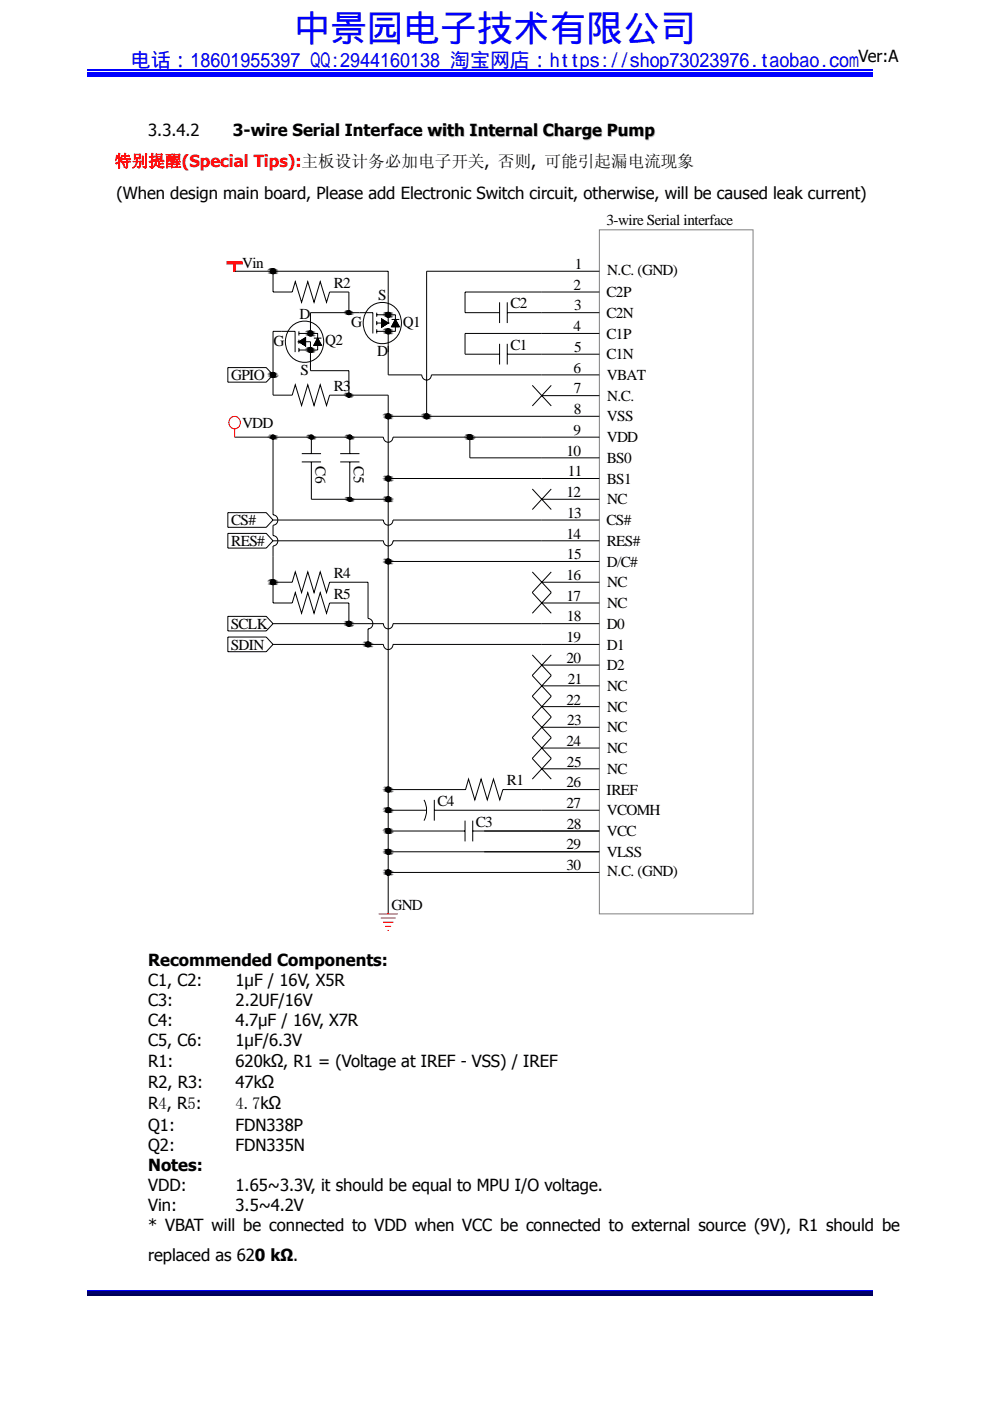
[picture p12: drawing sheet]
<svg xmlns="http://www.w3.org/2000/svg" width="210mm" height="297mm" viewBox="0 0 210 297" stroke-linecap="round" stroke-linejoin="round" font-family="sans-serif">
<path d="M18.6 16.1h166.5" fill="none" stroke="#00f" stroke-width=".25"/>
<path d="M18.6 15.2h166.5v.5h-166.5z" fill="#00f"/>
<path d="M18.6 14.8h166.5M18.6 273.6h166.5" fill="none" stroke="#00f" stroke-width=".25"/>
<path d="M18.6 273.7h166.5v.8h-166.5z" fill="#00006b"/>
<path d="M18.6 274.7h166.5" fill="none" stroke="#005" stroke-width=".25"/>
<g fill="none" stroke="#000" stroke-width=".21">
<path d="M127.1 57.5h-36.6v30.8M82.3 79.5h7.2a1.03 1.03 0 0 0 1 1.1 1.03 1.03 0 0 0 1-1.1h35.6M106 64.1v4.4M106 72.9v4.4M107.6 75.1h19.5M107.6 66.3h19.5M107.6 64.1v4.4M107.6 72.9v4.4M127.1 70.7h-28.5v4.4h7.4M127.1 61.9h-28.5v4.4h7.4M49.8 92.7h31.5a1.02 1.02 0 0 0 1 1.1 1.02 1.02 0 0 0 1.1-1.1h43.7M57.9 92.7v16.5a1.1 1.1 0 0 1 1 1.1 1.1 1.1 0 0 1-1 1.1"/>
<path d="M64 96.2h4.1M64 97.9h4.1M65.6 92.7l.8 .2h-.7zM65.6 92.7h.9l-.1 .2zM65.7 92.5l.8 .2h-.9zM65.7 92.5h.7l.1 .2zM65.7 92.9l.6 .1zM65.7 92.9h.7l-.1 .1zM65.8 92.3h.5zM65.8 92.3l.6 .2h-.7zM65.8 92.3h.5l.1 .2zM65.8 93h.5z"/>
<path d="M66 97.9v8h16.3M66 92.7v3.5M72.2 96.2h4M72.2 97.9h4M74.2 92.7v3.5M74.2 97.9v8M82.3 88.3h44.8M82.3 83.8v110M90 88.3l.9 .2h-.9zM90 88.3h1l-.1 .2zM90 88l1 .3h-1zM90 88h.9l.1 .3z"/>
<path d="M90 88.5l.7 .3h-.5zM90 88.5h.9l-.2 .3zM90.2 87.8h.5zM90.2 87.8l.7 .2h-.9zM90.2 87.8h.5l.2 .2zM90.2 88.8h.5zM99.7 97.1h27.4M112.9 81.7l4 4.4M114.9 83.9h12.2M116.9 81.7l-4 4.4M48.3 108.7h8.2l1.4 1.6-1.4 1.5h-8.2zM57.9 114.7h23.4a1.02 1.02 0 0 0 1 1.1 1.02 1.02 0 0 0 1.1-1.1h43.7"/>
<path d="M57.9 115.8v2.1M73.8 105.9l.7 .2h-.6zM73.8 105.9h.8l-.1 .2zM73.9 105.6l.7 .3h-.8zM73.9 105.6h.6l.1 .3zM73.9 106.1l.5 .1zM73.9 106.1h.6l-.1 .1zM74 105.5h.4zM74 105.5l.5 .1h-.6zM74 105.5h.4l.1 .1zM74 106.2h.4zM81.8 101.5l1 .2h-.9z"/>
<path d="M81.8 101.5h1v.2zM81.9 101.2l.9 .3h-1zM81.9 101.2h.9v.3zM81.9 101.7l.7 .2h-.5zM81.9 101.7h.9l-.2 .2zM82.1 101h.5zM82.1 101l.7 .2h-.9zM82.1 101h.5l.2 .2zM82.1 101.9h.5zM82.3 101.5h44.8M82.3 119h44.8M83.4 110.3h43.7"/>
<path d="M112.9 103.7l4 4.3M114.9 105.9h12.2M116.9 103.7l-4 4.3M112.9 121.3l4 4.3M112.9 125.6l4 4.4M112.9 138.9l4 4.3M114.9 123.4h12.2M114.9 127.8h12.2M114.9 132.2h12.2M114.9 136.6h12.2M116.9 121.3l-4 4.3M116.9 125.6l-4 4.4"/>
<path d="M116.9 138.9l-4 4.3M112.9 156.4l4 4.4M112.9 147.6l4 4.4-4 4.4M112.9 143.2l4 4.4M114.9 141h12.2M114.9 145.4h12.2M114.9 149.8h12.2M114.9 154.2h12.2M114.9 158.6h12.2M116.9 156.4l-4 4.4M116.9 147.6l-4 4.4 4 4.4M116.9 143.2l-4 4.4"/>
<path d="M81.8 176.2l1 .2h-.9zM81.8 176.2h1v.2zM81.8 171.8l1 .3h-.9zM81.8 171.8h1v.3zM81.8 167.4l1 .3h-.9zM81.8 167.4h1v.3zM81.9 175.9l.9 .3h-1zM81.9 175.9h.9v.3zM81.9 176.4l.7 .3h-.5zM81.9 176.4h.9l-.2 .3zM81.9 171.5l.2-.2 .7 .2zM81.9 171.5l.9 .3h-1z"/>
<path d="M81.9 171.5h.9v.3zM81.9 172.1l.7 .2h-.5zM81.9 172.1h.9l-.2 .2zM81.9 167.1l.9 .3h-1zM81.9 167.1h.9v.3zM81.9 167.7l.7 .2h-.5zM81.9 167.7h.9l-.2 .2zM82.1 175.7h.5zM82.1 175.7l.7 .2h-.9zM82.1 175.7h.5l.2 .2zM82.1 176.7h.5zM82.1 171.3h.5z"/>
<path d="M82.1 171.3h.5l.2 .2zM82.1 172.3h.5zM82.1 166.9h.5zM82.1 166.9l.7 .2h-.9zM82.1 166.9h.5l.2 .2zM82.1 167.9h.5zM82.3 167.4h16.4l.7-2.2 1.3 4.4 1.3-4.4 1.4 4.4 1.3-4.4 1.3 4.4 .7-2.2h20.4M82.3 171.8h8.2M82.3 176.2h16.3M89.9 169.6a4.7 4.7 0 0 1 0 4.4M92.1 169.6v4.4M92.1 171.8h35"/>
<path d="M98.6 174v4.4M100.3 176.2h26.8M100.3 174v4.4M112.9 160.8l4 4.4M114.9 163h12.2M116.9 160.8l-4 4.4M81.8 185l1 .3h-.9zM81.8 185h1v.3zM81.8 180.6l1 .3h-.9zM81.8 180.6h1v.3zM81.9 184.7l.9 .3h-1zM81.9 184.7h.9v.3z"/>
<path d="M81.9 185.3l.7 .2h-.5zM81.9 185.3h.9l-.2 .2zM81.9 180.3l.2-.2 .7 .2zM81.9 180.3l.9 .3h-1zM81.9 180.3h.9v.3zM81.9 180.9l.7 .2h-.5zM81.9 180.9h.9l-.2 .2zM82.1 184.5h.5zM82.1 184.5l.7 .2h-.9zM82.1 184.5h.5l.2 .2zM82.1 185.5h.5zM82.1 180.1h.5z"/>
<path d="M82.1 180.1h.5l.2 .2zM82.1 181.1h.5zM82.3 180.6h44.8M82.3 185h44.8"/>
<circle cx="82.3" cy="185" r=".53"/>
</g>
<g fill="#000">
<path d="M65.6 92.7l.8 .2h-.7zM65.6 92.7h.9l-.1 .2zM65.7 92.5l.8 .2h-.9zM65.7 92.5h.7l.1 .2zM65.7 92.9l.6 .1zM65.7 92.9h.7l-.1 .1zM65.8 92.3l.6 .2h-.7zM65.8 92.3h.5l.1 .2zM65.8 93h.5zM65.8 92.3h.5zM90 88.3l.9 .2h-.9zM90 88.3h1l-.1 .2z"/>
<path d="M90 88l1 .3h-1zM90 88h.9l.1 .3zM90 88.5l.7 .3h-.5zM90 88.5h.9l-.2 .3zM90.2 87.8l.7 .2h-.9zM90.2 87.8h.5l.2 .2zM90.2 88.8h.5zM90.2 87.8h.5zM73.8 105.9l.7 .2h-.6zM73.8 105.9h.8l-.1 .2zM73.9 105.6l.7 .3h-.8zM73.9 105.6h.6l.1 .3z"/>
<path d="M73.9 106.1l.5 .1zM73.9 106.1h.6l-.1 .1zM74 105.5l.5 .1h-.6zM74 105.5h.4l.1 .1zM74 106.2h.4zM74 105.5h.4zM81.8 101.5l1 .2h-.9zM81.8 101.5h1v.2zM81.9 101.2l.9 .3h-1zM81.9 101.2h.9v.3zM81.9 101.7l.7 .2h-.5zM81.9 101.7h.9l-.2 .2z"/>
<path d="M82.1 101l.7 .2h-.9zM82.1 101h.5l.2 .2zM82.1 101.9h.5zM82.1 101h.5zM81.8 176.2l1 .2h-.9zM81.8 176.2h1v.2zM81.8 171.8l1 .3h-.9zM81.8 171.8h1v.3zM81.8 167.4l1 .3h-.9zM81.8 167.4h1v.3zM81.9 175.9l.9 .3h-1zM81.9 175.9h.9v.3z"/>
<path d="M81.9 176.4l.7 .3h-.5zM81.9 176.4h.9l-.2 .3zM81.9 171.5l.9 .3h-1zM81.9 171.5h.9v.3zM81.9 172.1l.7 .2h-.5zM81.9 172.1h.9l-.2 .2zM81.9 167.1l.9 .3h-1zM81.9 167.1h.9v.3zM81.9 167.7l.7 .2h-.5zM81.9 167.7h.9l-.2 .2zM82.1 175.7l.7 .2h-.9zM82.1 175.7h.5l.2 .2z"/>
<path d="M82.1 176.7h.5zM81.9 171.5l.2-.2 .7 .2zM82.1 171.3h.5l.2 .2zM82.1 172.3h.5zM82.1 166.9l.7 .2h-.9zM82.1 166.9h.5l.2 .2zM82.1 167.9h.5zM82.1 175.7h.5zM82.1 171.3h.5zM82.1 166.9h.5zM81.8 185l1 .3h-.9zM81.8 185h1v.3z"/>
<path d="M81.8 180.6l1 .3h-.9zM81.8 180.6h1v.3zM81.9 184.7l.9 .3h-1zM81.9 184.7h.9v.3zM81.9 185.3l.7 .2h-.5zM81.9 185.3h.9l-.2 .2zM81.9 180.3l.9 .3h-1zM81.9 180.3h.9v.3zM81.9 180.9l.7 .2h-.5zM81.9 180.9h.9l-.2 .2zM82.1 184.5l.7 .2h-.9zM82.1 184.5h.5l.2 .2z"/>
<path d="M82.1 185.5h.5zM81.9 180.3l.2-.2 .7 .2zM82.1 180.1h.5l.2 .2zM82.1 181.1h.5zM82.1 184.5h.5zM82.1 180.1h.5z"/>
</g>
<path d="M127.1 48.7h32.6v145.1h-32.6z" fill="none" stroke="#808080" stroke-width=".21"/>
<g fill="none" stroke="#f00" stroke-width=".21">
<path d="M49.8 90.9v1.8M80.3 193.8h4.1M80.8 194.6h3.1M81.2 195.5h2.2M81.7 196.4h1.3M82.2 197.3h.3"/>
<circle cx="49.7" cy="89.6" r="1.27"/>
</g>
<g fill="#f00">
<path d="M49.6 55.8l.4 1.7h-.4z"/>
<path d="M49.6 55.8h.4v1.7z"/>
</g>
<path d="M48.1 55.5h3.3v.5h-3.3zM49.6 55.8h.4v1.7h-.4z" fill="none" stroke="#f00" stroke-width=".21"/>
<path d="M48.1 55.7h3.3" fill="none" stroke="#f00" stroke-width=".44"/>
<g fill="#000">
<path d="M57.4 57.5l1 .3h-.9zM57.4 57.5h1v.3zM57.5 57.2l.9 .3h-1zM57.5 57.2h.9v.3zM57.5 57.8l.7 .2h-.6zM57.5 57.8h.9l-.2 .2zM57.6 57l.8 .2h-.9zM57.6 57h.6l.2 .2zM57.6 58h.6zM57.6 57h.6zM57.4 79.5l1 .3h-.9zM57.4 79.5h1v.3z"/>
<path d="M57.5 79.2l.9 .3h-1zM57.5 79.2h.9v.3zM57.5 79.8l.7 .2h-.6zM57.5 79.8h.9l-.2 .2zM57.6 79l.8 .2h-.9zM57.6 79h.6l.2 .2zM57.6 80h.6zM57.6 79h.6zM63.4 72.5h1.4v.8zM63.4 72.5l1.4-.9v.9zM65.3 70.7l1 .3h-.9zM65.3 70.7h1.1l-.1 .3z"/>
<path d="M65.3 74.2l1 .3h-.9zM65.3 74.2h1.1l-.1 .3zM65.4 70.4l1 .3h-1.1zM65.4 70.4h.9l.1 .3zM65.4 71l.7 .2h-.5zM65.4 71h.9l-.2 .2zM65.4 73.9l1 .3h-1.1zM65.4 73.9h.9l.1 .3zM65.4 74.5l.7 .2h-.5zM65.4 74.5h.9l-.2 .2zM65.6 70.2l.7 .2h-.9zM65.6 70.2h.5l.2 .2z"/>
<path d="M65.6 71.2h.5zM65.6 73.7l.7 .2h-.9zM65.6 73.7h.5l.2 .2zM65.6 74.7h.5zM65.6 70.2h.5zM65.6 73.7h.5zM66.6 73.2h1.6zM67.4 71.7l.8 1.5h-1.6zM73.6 66.3l.7 .2h-.7zM73.6 66.3h.8l-.1 .2zM73.6 66.1l.8 .2h-.8zM73.6 66.1h.7l.1 .2z"/>
<path d="M73.6 66.5l.6 .2h-.4zM73.6 66.5h.7l-.1 .2zM73.8 65.9l.5 .2h-.7zM73.8 65.9h.4l.1 .2zM73.8 66.7h.4zM73.8 65.9h.4zM80.9 67.6l1.4 .9h-1.4zM80.9 68.5h1.4l-1.4 .9zM81.8 66.7l1 .3h-.9zM81.8 66.7h1v.3zM81.8 70.3l1 .2h-.9zM81.8 70.3h1v.2z"/>
<path d="M81.9 66.5l.9 .2h-1zM81.9 66.5h.9v.2zM81.9 67l.7 .2h-.5zM81.9 67h.9l-.2 .2zM81.9 70l.9 .3h-1zM81.9 70h.9v.3zM81.9 70.5l.7 .2h-.5zM81.9 70.5h.9l-.2 .2zM82.1 66.3l.7 .2h-.9zM82.1 66.3h.5l.2 .2zM82.1 67.2h.5zM82.1 69.8l.7 .2h-.9z"/>
<path d="M82.1 69.8h.5l.2 .2zM82.1 70.7h.5zM82.1 66.3h.5zM82.1 69.8h.5zM83.1 69.3h1.6zM83.9 67.7l.8 1.6h-1.6zM57.5 92.7l.8 .2h-.7zM57.5 92.7h.8v.2zM57.6 92.5l.7 .2h-.8zM57.6 92.5h.7v.2zM57.6 92.9l.5 .1zM57.6 92.9h.7l-.2 .1z"/>
<path d="M57.7 92.3l.6 .2h-.7zM57.7 92.3h.4l.2 .2zM57.7 93h.4zM57.7 92.3h.4zM73.6 83.8l.7 .2h-.7zM73.6 83.8h.8l-.1 .2zM73.6 83.6l.8 .2h-.8zM73.6 83.6h.7l.1 .2zM73.6 84l.6 .2h-.4zM73.6 84h.7l-.1 .2zM73.8 92.7l.7 .2h-.6zM73.8 92.7h.8l-.1 .2z"/>
<path d="M73.8 83.4l.5 .2h-.7zM73.8 83.4h.4l.1 .2zM73.8 84.2h.4zM73.9 92.5l.7 .2h-.8zM73.9 92.5h.6l.1 .2zM73.9 92.9l.5 .1zM73.9 92.9h.6l-.1 .1zM74 92.3l.5 .2h-.6zM74 92.3h.4l.1 .2zM74 93h.4zM73.8 83.4h.4zM74 92.3h.4z"/>
<path d="M81.8 88.3l1 .2h-.9zM81.8 88.3h1v.2zM81.9 88l.9 .3h-1zM81.9 88h.9v.3zM81.9 88.5l.7 .3h-.5zM81.9 88.5h.9l-.2 .3zM82.1 87.8l.7 .2h-.9zM82.1 87.8h.5l.2 .2zM82.1 88.8h.5zM82.1 87.8h.5zM99.1 92.7l1 .2h-.9zM99.1 92.7h1.1l-.1 .2z"/>
<path d="M99.2 92.4l1 .3h-1.1zM99.2 92.4h.9l.1 .3zM99.2 92.9l.7 .3h-.5zM99.2 92.9h.9l-.2 .3zM99.4 92.2l.7 .2h-.9zM99.4 92.2h.5l.2 .2zM99.4 93.2h.5zM99.4 92.2h.5zM81.8 105.9l1 .2h-.9zM81.8 105.9h1v.2zM81.8 119l1 .3h-.9zM81.8 119h1v.3z"/>
<path d="M81.9 105.6l.9 .3h-1zM81.9 105.6h.9v.3zM81.9 106.1l.7 .2h-.5zM81.9 106.1h.9l-.2 .2zM81.9 118.8l.9 .2h-1zM81.9 118.8h.9v.2zM81.9 119.3l.7 .2h-.5zM81.9 119.3h.9l-.2 .2zM82.1 105.4l.7 .2h-.9zM82.1 105.4h.5l.2 .2zM82.1 106.3h.5zM82.1 118.6l.7 .2h-.9z"/>
<path d="M82.1 118.6h.5l.2 .2zM82.1 119.5h.5zM82.1 105.4h.5zM82.1 118.6h.5zM57.4 123.4l1 .3h-.9zM57.4 123.4h1v.3zM57.5 123.2l.9 .2h-1zM57.5 123.2h.9v.2zM57.5 123.7l.7 .2h-.6zM57.5 123.7h.9l-.2 .2zM57.6 123l.8 .2h-.9zM57.6 123h.6l.2 .2z"/>
<path d="M57.6 123.9h.6zM57.6 123h.6zM73.5 132.2l.9 .3h-.8zM73.5 132.2h1l-.1 .3zM73.6 132l.9 .2h-1zM73.6 132h.8l.1 .2zM73.6 132.5l.7 .2h-.6zM73.6 132.5h.8l-.1 .2zM73.7 131.8l.7 .2h-.8zM73.7 131.8h.6l.1 .2zM73.7 132.7h.6zM73.7 131.8h.6z"/>
<path d="M77.6 136.6l.9 .3h-.9zM77.6 136.6h1l-.1 .3zM77.6 136.4l1 .2h-1zM77.6 136.4h.9l.1 .2zM77.6 136.9l.7 .2h-.5zM77.6 136.9h.9l-.2 .2zM77.6 136.4l.2-.2 .7 .2zM77.8 136.2h.5l.2 .2zM77.8 137.1h.5zM77.8 136.2h.5z"/>
</g>
<g fill="none" stroke="#000" stroke-width=".21">
<path d="M49.8 57.5h32.5v11M57.4 57.5l1 .3h-.9zM57.4 57.5h1v.3zM57.5 57.2l.9 .3h-1zM57.5 57.2h.9v.3zM57.5 57.8l.7 .2h-.6zM57.5 57.8h.9l-.2 .2zM57.6 57h.6zM57.6 57l.8 .2h-.9zM57.6 57h.6l.2 .2zM57.6 58h.6zM57.9 57.5v4.4h4.1l.6-2.2 1.4 4.4 1.3-4.4 1.3 4.4 1.3-4.4 1.4 4.4 .6-2.2h4.1v4.4"/>
<path d="M48.3 77.9h8.2l1.4 1.6-1.4 1.5h-8.2zM57.4 79.5l1 .3h-.9zM57.4 79.5h1v.3zM57.5 79.2l.9 .3h-1zM57.5 79.2h.9v.3zM57.5 79.8l.7 .2h-.6zM57.5 79.8h.9l-.2 .2zM57.6 79h.6zM57.6 79l.8 .2h-.9zM57.6 79h.6l.2 .2zM57.6 80h.6zM61.6 69.5a4 4 0 0 1 4.6-1.1 4 4 0 0 1 2.5 4.1 4.1 4.1 0 0 1-4.1 4.3 4.1 4.1 0 0 1-4.1-4.3l.2-1.2 .3-1z"/>
<path d="M62.6 74.7v-4.4h-4.7v13.5h4.1l.6-2.2 1.4 4.4 1.3-4.4 1.3 4.4 1.3-4.4 1.4 4.4 .6-2.2h12.4M63.4 72.5l1.4-.9v.9zM63.4 72.5h1.4v.8zM63.4 72.5l1.4-.9v1.7zM63.4 70.3v.8M63.4 72v.9M63.4 73.8v.9M63.4 72.5h2.4v6.1h8.2v5.2M63.4 70.7h4v1M65.3 70.7l1 .3h-.9zM65.3 70.7h1.1l-.1 .3zM65.3 74.2l1 .3h-.9z"/>
<path d="M65.3 74.2h1.1l-.1 .3zM65.4 70.4l1 .3h-1.1zM65.4 70.4h.9l.1 .3zM65.4 71l.7 .2h-.5zM65.4 71h.9l-.2 .2zM65.4 73.9l1 .3h-1.1zM65.4 73.9h.9l.1 .3zM65.4 74.5l.7 .2h-.5zM65.4 74.5h.9l-.2 .2zM65.6 70.2h.5zM65.6 70.2l.7 .2h-.9zM65.6 70.2h.5l.2 .2z"/>
<path d="M65.6 71.2h.5zM65.6 73.7h.5zM65.6 73.7l.7 .2h-.9zM65.6 73.7h.5l.2 .2zM65.6 74.7h.5zM65.8 70.7v-4.4h13.3v4.4M66.6 73.2h1.6zM66.6 71.7h1.6M67.4 71.7l.8 1.5h-1.6zM67.4 73.2v1h-4M73.6 66.3l.7 .2h-.7zM73.6 66.3h.8l-.1 .2z"/>
<path d="M73.6 66.1l.8 .2h-.8zM73.6 66.1h.7l.1 .2zM73.6 66.5l.6 .2h-.4zM73.6 66.5h.7l-.1 .2zM73.8 65.9h.4zM73.8 65.9l.5 .2h-.7zM73.8 65.9h.4l.1 .2zM73.8 66.7h.4zM78.1 65.5a4 4 0 0 1 4.6-1.1 4 4 0 0 1 2.5 4.1 4.1 4.1 0 0 1-4.1 4.4 4.1 4.1 0 0 1-4.1-4.4l.2-1.2 .3-.9zM79.9 66.3v.9M79.9 68.1v.8M79.9 69.8v.9"/>
<path d="M79.9 66.7h4v1M79.9 68.5h2M80.9 67.6l1.4 .9h-1.4zM80.9 68.5h1.4l-1.4 .9zM80.9 67.6l1.4 .9-1.4 .9zM81.8 66.7l1 .3h-.9zM81.8 66.7h1v.3zM81.8 70.3l1 .2h-.9zM81.8 70.3h1v.2zM81.9 66.5l.9 .2h-1zM81.9 66.5h.9v.2zM81.9 67l.7 .2h-.5z"/>
<path d="M81.9 67h.9l-.2 .2zM81.9 70l.9 .3h-1zM81.9 70h.9v.3zM81.9 70.5l.7 .2h-.5zM81.9 70.5h.9l-.2 .2zM82.1 66.3h.5zM82.1 66.3l.7 .2h-.9zM82.1 66.3h.5l.2 .2zM82.1 67.2h.5zM82.1 69.8h.5zM82.1 69.8l.7 .2h-.9zM82.1 69.8h.5l.2 .2z"/>
<path d="M82.1 70.7h.5zM82.3 70.3v9.2M83.1 69.3h1.6zM83.1 67.7h1.6M83.9 67.7l.8 1.6h-1.6zM83.9 69.3v1h-4M57.5 92.7l.8 .2h-.7zM57.5 92.7h.8v.2zM57.6 92.5l.7 .2h-.8zM57.6 92.5h.7v.2zM57.6 92.9l.5 .1zM57.6 92.9h.7l-.2 .1z"/>
<path d="M57.7 92.3h.4zM57.7 92.3l.6 .2h-.7zM57.7 92.3h.4l.2 .2zM57.7 93h.4zM73.6 83.8l.7 .2h-.7zM73.6 83.8h.8l-.1 .2zM73.6 83.6l.8 .2h-.8zM73.6 83.6h.7l.1 .2zM73.6 84l.6 .2h-.4zM73.6 84h.7l-.1 .2zM73.8 92.7l.7 .2h-.6zM73.8 92.7h.8l-.1 .2z"/>
<path d="M73.8 83.4h.4zM73.8 83.4l.5 .2h-.7zM73.8 83.4h.4l.1 .2zM73.8 84.2h.4zM73.9 92.5l.7 .2h-.8zM73.9 92.5h.6l.1 .2zM73.9 92.9l.5 .1zM73.9 92.9h.6l-.1 .1zM74 92.3h.4zM74 92.3l.5 .2h-.6zM74 92.3h.4l.1 .2zM74 93h.4z"/>
<path d="M81.8 88.3l1 .2h-.9zM81.8 88.3h1v.2zM81.9 88l.9 .3h-1zM81.9 88h.9v.3zM81.9 88.5l.7 .3h-.5zM81.9 88.5h.9l-.2 .3zM82.1 87.8h.5zM82.1 87.8l.7 .2h-.9zM82.1 87.8h.5l.2 .2zM82.1 88.8h.5zM99.1 92.7l1 .2h-.9zM99.1 92.7h1.1l-.1 .2z"/>
<path d="M99.2 92.4l1 .3h-1.1zM99.2 92.4h.9l.1 .3zM99.2 92.9l.7 .3h-.5zM99.2 92.9h.9l-.2 .3zM99.4 92.2h.5zM99.4 92.2l.7 .2h-.9zM99.4 92.2h.5l.2 .2zM99.4 93.2h.5zM99.7 92.7v4.4M48.3 113.1h8.2l1.4 1.6-1.4 1.5h-8.2zM57.9 117.9v9.9h4.1l.6-2.2 1.4 4.4 1.3-4.4 1.3 4.4 1.3-4.4 1.4 4.4 .6-2.2h4.1v4.4M57.9 111.4v2.2a1.1 1.1 0 0 1 1 1.1 1.1 1.1 0 0 1-1 1.1"/>
<path d="M57.9 110.3h23.4a1.02 1.02 0 0 0 1 1 1.02 1.02 0 0 0 1.1-1M81.8 105.9l1 .2h-.9zM81.8 105.9h1v.2zM81.8 119l1 .3h-.9zM81.8 119h1v.3zM81.9 105.6l.9 .3h-1zM81.9 105.6h.9v.3zM81.9 106.1l.7 .2h-.5zM81.9 106.1h.9l-.2 .2zM81.9 118.8l.9 .2h-1zM81.9 118.8h.9v.2zM81.9 119.3l.7 .2h-.5z"/>
<path d="M81.9 119.3h.9l-.2 .2zM82.1 105.4h.5zM82.1 105.4l.7 .2h-.9zM82.1 105.4h.5l.2 .2zM82.1 106.3h.5zM82.1 118.6h.5zM82.1 118.6l.7 .2h-.9zM82.1 118.6h.5l.2 .2zM82.1 119.5h.5zM48.3 130.7h8.2l1.4 1.5-1.4 1.6h-8.2zM48.3 135.1h8.2l1.4 1.5-1.4 1.6h-8.2zM57.4 123.4l1 .3h-.9z"/>
<path d="M57.4 123.4h1v.3zM57.5 123.2l.9 .2h-1zM57.5 123.2h.9v.2zM57.5 123.7l.7 .2h-.6zM57.5 123.7h.9l-.2 .2zM57.6 123h.6zM57.6 123l.8 .2h-.9zM57.6 123h.6l.2 .2zM57.6 123.9h.6zM57.9 132.2h23.4a1.02 1.02 0 0 0 1 1.1 1.02 1.02 0 0 0 1.1-1.1h31.5M57.9 136.6h23.4a1.02 1.02 0 0 0 1 1.1 1.02 1.02 0 0 0 1.1-1.1h31.5M57.9 123.4h4.1l.6-2.2 1.4 4.4 1.3-4.4 1.3 4.4 1.3-4.4 1.4 4.4 .6-2.2h8.2v7.7a1.1 1.1 0 0 1 1 1.1 1.1 1.1 0 0 1-1 1.1v3.3"/>
<path d="M73.5 132.2l.9 .3h-.8zM73.5 132.2h1l-.1 .3zM73.6 132l.9 .2h-1zM73.6 132h.8l.1 .2zM73.6 132.5l.7 .2h-.6zM73.6 132.5h.8l-.1 .2zM73.7 131.8h.6zM73.7 131.8l.7 .2h-.8zM73.7 131.8h.6l.1 .2zM73.7 132.7h.6zM77.6 136.6l.9 .3h-.9zM77.6 136.6h1l-.1 .3z"/>
<path d="M77.6 136.4l.2-.2 .7 .2zM77.6 136.4l1 .2h-1zM77.6 136.4h.9l.1 .2zM77.6 136.9l.7 .2h-.5zM77.6 136.9h.9l-.2 .2zM77.8 136.2h.5zM77.8 136.2h.5l.2 .2zM77.8 137.1h.5zM102.7 176.2h24.4M102.7 180.6h24.4"/>
</g>
<text font-size="7.8" fill="#00f" x="62.3" y="8.6">中景园电子技术有限公司</text>
<text font-size="4.2" fill="#00f" x="27.7" y="14.2">电话：18601955397 QQ:2944160138 淘宝网店：https://shop73023976.taobao.com</text>
<g font-size="3.5">
<text x="182.1" y="13.2">Ver:A</text>
<text x="31.4" y="28.9">3.3.4.2</text>
<text x="49.4" y="28.9">3-wire Serial Interface with Internal Charge Pump</text>
<text x="24.7" y="42.2">(When design main board, Please add Electronic Switch circuit, otherwise, will be caused leak current)</text>
<text x="31.4" y="204.7">Recommended Components:</text>
<text x="31.4" y="209">C1, C2:</text>
<text x="50" y="209">1μF / 16V, X5R</text>
<text x="31.4" y="213.3">C3:</text>
<text x="50" y="213.3">2.2UF/16V</text>
<text x="31.4" y="217.5">C4:</text>
<text x="31.4" y="221.8">C5, C6:</text>
<text x="50" y="217.5">4.7μF / 16V, X7R</text>
<text x="50" y="221.8">1μF/6.3V</text>
<text x="31.4" y="226.2">R1:</text>
<text x="50" y="226.2">620kΩ, R1 = (Voltage at IREF - VSS) / IREF</text>
<text x="31.4" y="230.7">R2, R3:</text>
<text x="50" y="230.7">47kΩ</text>
<text x="31.4" y="235.1">R4, R5:</text>
<text x="31.4" y="239.7">Q1:</text>
<text x="50" y="235.1">4.7kΩ</text>
<text x="50" y="239.7">FDN338P</text>
<text x="31.4" y="244">Q2:</text>
<text x="50" y="244">FDN335N</text>
<text x="31.4" y="248.2">Notes:</text>
<text x="31.4" y="252.5">VDD:</text>
<text x="31.4" y="256.7">Vin:</text>
<text x="50" y="256.7">3.5~4.2V</text>
<text x="50" y="252.5">1.65~3.3V, it should be equal to MPU I/O voltage.</text>
<text x="31.4" y="261">* VBAT will be connected to VDD when VCC be connected to external source (9V), R1 should be</text>
<text x="31.4" y="267.4">replaced as 620 kΩ.</text>
</g>
<text font-size="3.5" fill="#f00" x="24.4" y="35.3">特别提醒(Special Tips):主板设计务必加电子开关, 否则, 可能引起漏电流现象</text>
<g font-size="3.2">
<text x="128.6" y="47.6">3-wire Serial interface</text>
<text x="51.4" y="56.9">Vin</text>
<text x="121.9" y="57.1">1</text>
<text x="128.8" y="58.3">N.C. (GND)</text>
<text x="70.8" y="61">R2</text>
<text x="80.2" y="63.6">S</text>
<text x="108.3" y="65.4">C2</text>
<text x="121.7" y="61.5">2</text>
<text x="121.8" y="65.8">3</text>
<text x="128.6" y="63">C2P</text>
<text x="63.5" y="67.6">D</text>
<text x="74.5" y="69.4">G</text>
<text x="85.5" y="69.3">Q1</text>
<text x="121.6" y="70.3">4</text>
<text x="128.6" y="67.4">C2N</text>
<text x="128.6" y="71.8">C1P</text>
<text x="58" y="73.3">G</text>
<text x="69" y="73.2">Q2</text>
<text x="80" y="75.5">D</text>
<text x="108.3" y="74.2">C1</text>
<text x="121.8" y="74.6">5</text>
<text x="128.6" y="76.2">C1N</text>
<text x="49" y="80.6">GPIO</text>
<text x="63.8" y="79.5">S</text>
<text x="70.8" y="82.9">R3</text>
<text x="121.7" y="79">6</text>
<text x="121.7" y="83.4">7</text>
<text x="128.7" y="80.6">VBAT</text>
<text x="121.7" y="87.8">8</text>
<text x="128.7" y="89.4">VSS</text>
<text x="128.8" y="85">N.C.</text>
<text x="51.3" y="90.7">VDD</text>
<text x="121.7" y="92.2">9</text>
<text x="128.7" y="93.7">VDD</text>
<text x="66.9" y="98.7" transform="rotate(90 66.9 98.7)">C6</text>
<text x="75.1" y="98.7" transform="rotate(90 75.1 98.7)">C5</text>
<text x="120.1" y="96.6">10</text>
<text x="120.4" y="101">11</text>
<text x="128.7" y="98.1">BS0</text>
<text x="120.2" y="105.4">12</text>
<text x="128.7" y="102.6">BS1</text>
<text x="128.8" y="106.9">NC</text>
<text x="49" y="111.3">CS#</text>
<text x="120.3" y="109.8">13</text>
<text x="128.6" y="111.3">CS#</text>
<text x="49.1" y="115.7">RES#</text>
<text x="120.1" y="114.2">14</text>
<text x="120.2" y="118.6">15</text>
<text x="128.7" y="115.7">RES#</text>
<text x="70.8" y="122.6">R4</text>
<text x="120.2" y="123">16</text>
<text x="128.7" y="120.2">D/C#</text>
<text x="128.8" y="124.5">NC</text>
<text x="70.8" y="126.9">R5</text>
<text x="120.2" y="127.4">17</text>
<text x="120.2" y="131.8">18</text>
<text x="128.8" y="128.9">NC</text>
<text x="48.9" y="137.7">SDIN</text>
<text x="48.9" y="133.3">SCLK</text>
<text x="120.2" y="136.2">19</text>
<text x="128.7" y="133.3">D0</text>
<text x="128.7" y="137.7">D1</text>
<text x="120.1" y="140.5">20</text>
<text x="128.7" y="142.1">D2</text>
<text x="120.2" y="149.4">22</text>
<text x="120.4" y="145">21</text>
<text x="128.8" y="146.5">NC</text>
<text x="120.3" y="153.7">23</text>
<text x="128.8" y="155.3">NC</text>
<text x="128.8" y="150.9">NC</text>
<text x="120.1" y="158.2">24</text>
<text x="128.8" y="159.7">NC</text>
<text x="107.5" y="166.5">R1</text>
<text x="120.2" y="166.9">26</text>
<text x="120.2" y="162.5">25</text>
<text x="128.8" y="164.1">NC</text>
<text x="92.8" y="170.9">C4</text>
<text x="120.2" y="171.3">27</text>
<text x="128.7" y="168.5">IREF</text>
<text x="128.7" y="172.9">VCOMH</text>
<text x="100.9" y="175.3">C3</text>
<text x="120.2" y="175.7">28</text>
<text x="128.7" y="177.3">VCC</text>
<text x="120.1" y="184.5">30</text>
<text x="120.2" y="180.1">29</text>
<text x="128.7" y="181.7">VLSS</text>
<text x="128.8" y="185.8">N.C. (GND)</text>
<text x="83" y="192.8">GND</text>
</g>
</svg>
